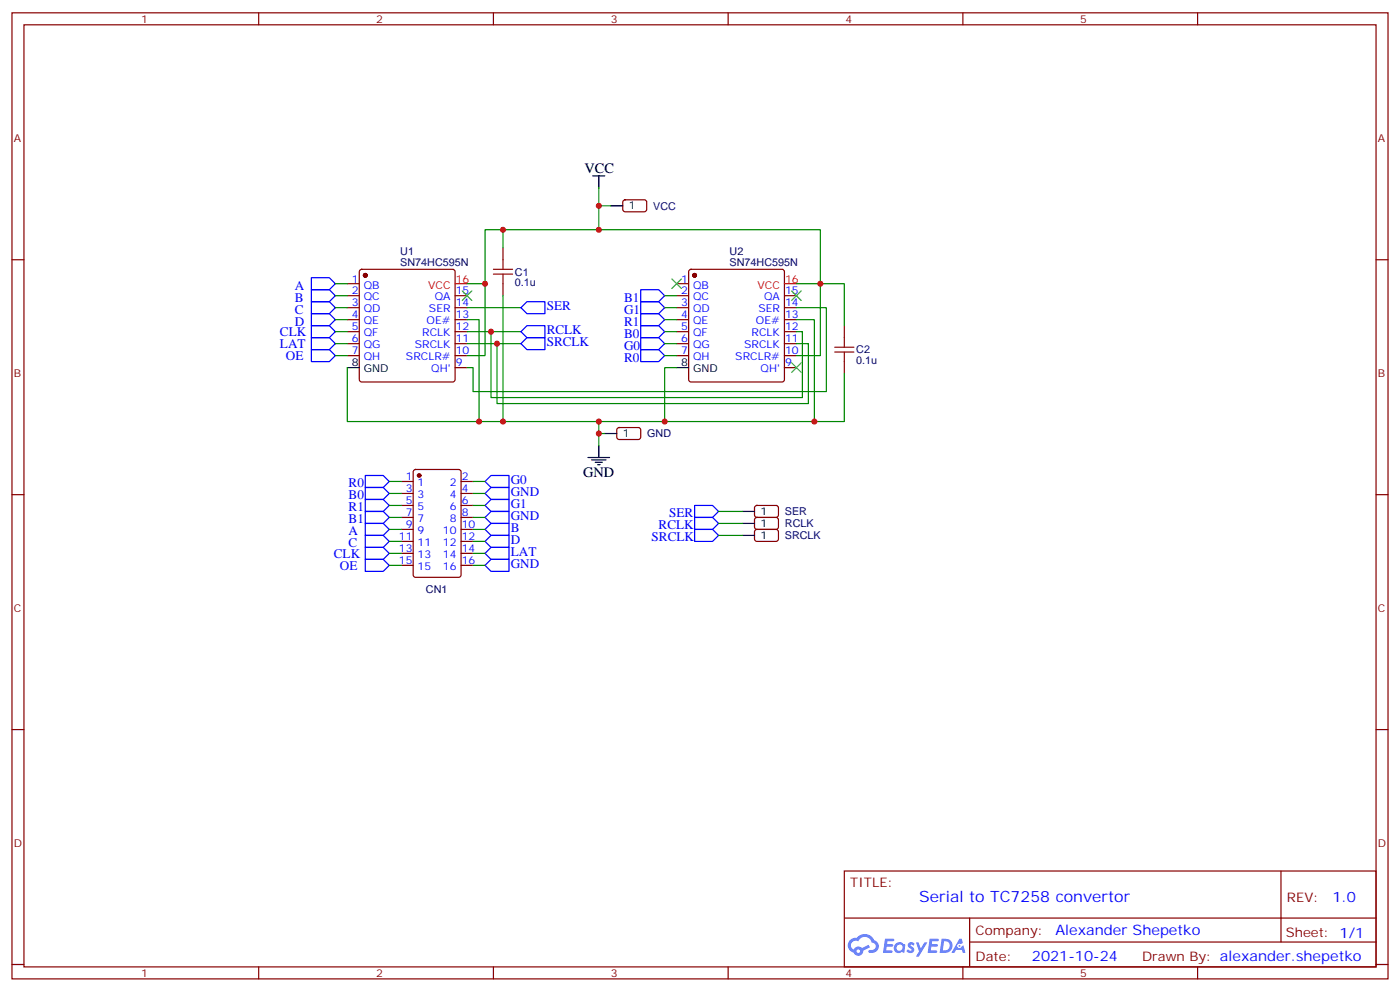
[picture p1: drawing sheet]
<svg xmlns="http://www.w3.org/2000/svg" width="412mm" height="292mm" viewBox="0 0 412 292" stroke-linecap="round" stroke-linejoin="round" font-family="sans-serif">
<g fill="none" stroke="#870000" stroke-width=".35">
<path d="M3.5 3.8h405.4v284.3h-405.4zM7.1 7.3h398.2v277.3h-398.2zM76.2 3.8v3.5M145.3 3.8v3.5M214.5 3.8v3.5M283.6 3.8v3.5M352.8 3.8v3.5M3.5 76.4h3.6M405.3 76.4h3.6M3.5 145.6h3.6M405.3 145.6h3.6M3.5 214.7h3.6"/>
<path d="M405.3 214.7h3.6M248.7 256.4h156.6v28.2h-156.6zM377.3 256.4v20.9M248.7 270.2h156.5M285.6 277.3h119.6M285.6 270.2v14.1M3.5 283.9h3.6M76.2 284.6v3.5M145.3 284.6v3.5M214.5 284.6v3.5M283.6 284.6v3.5M352.8 284.6v3.5"/>
<path d="M405.3 283.9h3.6"/>
</g>
<g fill="#5487ff">
<path d="M267.7 277.5a1.22 1.22 0 0 1 1.7 .3l-.4 .6a.47 .47 0 0 0-.3-.4 .47 .47 0 0 0-.5 .2l.1 .2a1.14 1.14 0 0 1 .8 1.7 1.14 1.14 0 0 1-1.9 0l-.2-.2 .5-.5 .7 .4a.29 .29 0 0 0 .3-.2 .29 .29 0 0 0-.2-.4 1.04 1.04 0 0 1-.6-1.7z"/>
<path d="M260.7 276.3h2.4l.3 .2-.2 .5h-1.8l-.1 .9h1.5l.3 .4-.3 .3h-1.6l-.2 1.1 1.7 .1 .2 .3-.2 .3h-2.6z"/>
<path d="M273.8 276.3h2.4l.3 .2-.1 .5h-1.8l-.2 .9h1.6l.3 .4-.4 .3h-1.6l-.1 1.1 1.7 .1 .2 .3-.2 .3h-2.6z"/>
<path d="M282.6 276.3h.7l.3 1.2-.6 .4a.69 .69 0 0 0-1 .2 .69 .69 0 0 0 .4 1 .69 .69 0 0 0 .9-.6l.5-.3 .6 2.2h-.8l-.2-.8h-1.8l-.5 .8h-.8z"/>
<path d="M269.8 277.4h.8l.6 1.8 1.1-1.8h.9l-2.6 4.2h-.8l.9-1.6z"/>
<path d="M277.4 276.3l-.6 4.1h1.3a2.11 2.11 0 0 0 2.5-2.1 2.11 2.11 0 0 0-2.5-2zM278.1 277a1.39 1.39 0 0 1 1.7 1.4 1.39 1.39 0 0 1-1.8 1.3h-.3z"/>
<path d="M263.7 277.9a1.54 1.54 0 0 0-.1 2.2 1.54 1.54 0 0 0 2.2 .1l.6 .2 .3-2.3-.2-.2h-.4a1.49 1.49 0 0 0-2.4 0zM264 278.9a.94 .94 0 0 1 1.8 0 .94 .94 0 0 1-1.8 0z"/>
<path d="M250.4 276.7a2.18 2.18 0 0 0 1.1 3.7 1.44 1.44 0 0 0 1.6 .9 1.44 1.44 0 0 0 1.2-1.5l2-1-.5-.7-1.9 .9a1.47 1.47 0 0 0-2.4 .5 1.39 1.39 0 0 1-.7-2 1.39 1.39 0 0 1 2-.4 2.12 2.12 0 0 1 2.2-1.3 2.12 2.12 0 0 1 1.9 1.7 1.14 1.14 0 0 1 1.1 1.4 1.14 1.14 0 0 1-1.7 .7 .43 .43 0 0 0-.5 .4 .43 .43 0 0 0 .4 .5 1.98 1.98 0 0 0 2.5-1.3 1.98 1.98 0 0 0-1.2-2.5 3.1 3.1 0 0 0-5.3-.7l-.9 .1zM252.3 280a.55 .55 0 0 1 1.1 0 .55 .55 0 0 1-1.1 0z"/>
<circle cx="282.6" cy="278.4" r=".26"/>
</g>
<g fill="#870000" stroke="#870000" stroke-width=".35">
<circle cx="107.6" cy="81" r=".53"/>
<circle cx="204.6" cy="81" r=".53"/>
<circle cx="123.5" cy="139.9" r=".53"/>
</g>
<g fill="none" stroke="#870000" stroke-width=".35">
<path d="M183.7 59l.4-.2 6 .1 .4 .6-.1 2.4-.6 .4h-5.9l-.5-.7v-2.1zM106.1 79.5l.4-.2h26.8l.5 .2 .3 .5v31.7l-.3 .5-.5 .2h-26.8l-.5-.2-.2-.5v-31.7zM148.2 72.9v3.5M203.1 79.5l.5-.2h26.8l.5 .2 .2 .5v31.7l-.3 .5-.4 .2h-26.8l-.5-.2-.3-.5v-31.7zM102.3 83.5h3.5M102.3 87h3.5M102.3 90.6h3.5M102.3 94.1h3.5M102.3 97.6h3.5M134.1 87h3.5M134.1 90.6h3.5M134.1 94.1h3.5"/>
<path d="M134.1 97.6h3.5M148.2 83.5v3.5M199.3 83.5h3.5M199.3 87h3.5M199.3 90.6h3.5M199.3 94.1h3.5M199.3 97.6h3.5M231.1 87h3.5M231.1 90.6h3.5M231.1 94.1h3.5M231.1 97.6h3.5M248.7 95.8v3.6"/>
<path d="M102.3 101.1h3.5M102.3 104.7h3.5M134.1 101.1h3.5M134.1 104.7h3.5M134.1 108.2h3.5M199.3 101.1h3.5M199.3 104.7h3.5M231.1 101.1h3.5M231.1 104.7h3.5M231.1 108.2h3.5M248.7 106.4v3.6M121.9 138.4l.5-.2h12.7l.7 .4v30.6l-.4 .7h-13l-.6-.4-.1-30.6z"/>
<path d="M181.9 126l.5-.2 5.9 .1 .4 .6v2.4l-.7 .5-5.9-.1-.4-.6v-2.2zM118.2 141.7h3.5M118.2 145.2h3.5M118.2 148.8h3.5M118.2 159.3h3.5M118.2 152.3h3.5M118.2 155.8h3.5M135.8 141.7h3.5M135.8 145.2h3.5M135.8 148.8h3.5M135.8 159.3h3.5M135.8 152.3h3.5"/>
<path d="M135.8 155.8h3.5M222.5 149l.5-.2h5.9l.4 .7-.1 2.4-.6 .4-5.9-.1-.5-.6v-2.1zM222.5 152.5l.5-.2h5.9l.4 .7-.1 2.4-.6 .4h-5.9l-.5-.7v-2.1zM222.5 156l.5-.2 5.9 .1 .4 .6-.1 2.4-.6 .4h-5.9l-.5-.7v-2.1zM118.2 166.4h3.5M118.2 162.9h3.5M135.8 166.4h3.5M135.8 162.9h3.5"/>
</g>
<g fill="none" stroke="#000" stroke-width=".35">
<path d="M174.6 51.8h3.6M176.4 51.8v3.5M179.9 60.6h3.5M102.3 108.2h3.5M199.3 108.2h3.5M173.2 134.7h6.4M174.3 135.4h4.2M175.3 136.1h2.1M176 136.8h.7M176.4 131.1v3.6M178.2 127.6h3.5M218.7 150.5h3.5"/>
<path d="M218.7 154.1h3.5M218.7 157.6h3.5"/>
</g>
<path d="M134.1 83.5h3.5M231.1 83.5h3.5" fill="none" stroke="#f00" stroke-width=".35"/>
<g fill="none" stroke="#008700" stroke-width=".35">
<path d="M176.4 55.3v12.3h-33.5v15.9h-5.3M148.2 67.6v5.3M176.4 67.6h65.3v15.9h7v12.3M176.4 60.6h3.5M98.8 90.6h3.5M98.8 97.6h3.5M98.8 94.1h3.5M98.8 87h3.5M98.8 83.5h3.5M137.6 94.1h3.5v30h98.8v-30h-5.3M137.6 90.6h15.9M137.6 97.6h15.9"/>
<path d="M142.9 83.5v21.2h-5.3M144.6 97.6v19.4h91.8v-19.4h-1.8M148.2 87v37.1M195.8 90.6h3.5M195.8 97.6h3.5M195.8 94.1h3.5M195.8 87h3.5M234.6 83.5h7.1v21.2h-7.1M234.6 90.6h8.8v24.7h-104.1v-7.1h-1.7M98.8 101.1h3.5M98.8 104.7h3.5M102.3 108.2v15.9h38.8"/>
<path d="M137.6 101.1h15.9M146.4 101.1v17.7h91.7v-17.7h-3.5M195.8 101.1h3.5M195.8 104.7h3.5M199.3 108.2h-3.5v15.9M248.7 110v14.1h-8.8M176.4 124.1v7M176.4 127.6h1.8M114.7 141.7h3.5M114.7 145.2h3.5M114.7 152.3h3.5M114.7 148.8h3.5"/>
<path d="M114.7 155.8h3.5M114.7 159.3h3.5M139.3 141.7h3.6M139.3 145.2h3.6M139.3 152.3h3.6M139.3 148.8h3.6M139.3 155.8h3.6M139.3 159.3h3.6M211.7 150.5h7M211.7 154.1h7M211.7 157.6h7M114.7 166.4h3.5"/>
<path d="M114.7 162.9h3.5M139.3 166.4h3.6M139.3 162.9h3.6"/>
</g>
<path d="M136.2 85.6l2.8 2.8M139 85.6l-2.8 2.8M197.9 82.1l2.8 2.8M200.7 82.1l-2.8 2.8M233.2 85.6l2.8 2.8M236 85.6l-2.8 2.8M233.2 106.8l2.8 2.8M236 106.8l-2.8 2.8" fill="none" stroke="#3c3" stroke-width=".35"/>
<path d="M145.3 79.3h5.7M148.2 76.4v2.9M145.3 80.7h5.7M148.2 80.7v2.8M248.7 99.4v2.8M245.9 103.6h5.6M245.9 102.2h5.6M248.7 103.6v2.8" fill="none" stroke="#a10000" stroke-width=".35"/>
<g fill="none" stroke="#00f" stroke-width=".35">
<path d="M91.7 81.7h5.3l1.8 1.8-1.8 1.8h-5.3zM91.7 85.3h5.3l1.8 1.7-1.8 1.8h-5.3zM91.7 88.8h5.3l1.8 1.8-1.8 1.7h-5.3zM91.7 92.3h5.3l1.8 1.8-1.8 1.7h-5.3zM91.7 95.8h5.3l1.8 1.8-1.8 1.8h-5.3zM91.7 99.4h5.3l1.8 1.7-1.8 1.8h-5.3zM153.5 90.6l1.7-1.8h5.3v3.5h-5.3zM155.2 95.8h5.3v3.6h-5.3l-1.7-1.8zM188.7 99.4h5.3l1.8 1.7-1.8 1.8h-5.3zM188.7 95.8h5.3l1.8 1.8-1.8 1.8h-5.3zM188.7 85.3h5.3l1.8 1.7-1.8 1.8h-5.3zM188.7 88.8h5.3l1.8 1.8-1.8 1.7h-5.3z"/>
<path d="M188.7 92.3h5.3l1.8 1.8-1.8 1.7h-5.3zM91.7 102.9h5.3l1.8 1.8-1.8 1.7h-5.3zM153.5 101.1l1.7-1.7h5.3v3.5h-5.3zM188.7 102.9h5.3l1.8 1.8-1.8 1.7h-5.3zM107.6 139.9h5.3l1.8 1.8-1.8 1.8h-5.3zM107.6 143.5h5.3l1.8 1.7-1.8 1.8h-5.3zM107.6 147h5.3l1.8 1.8-1.8 1.7h-5.3zM107.6 150.5h5.3l1.8 1.8-1.8 1.8h-5.3zM107.6 154.1h5.3l1.8 1.7-1.8 1.8h-5.3zM107.6 157.6h5.3l1.8 1.7-1.8 1.8h-5.3zM142.9 141.7l1.7-1.8h5.3v3.6h-5.3zM142.9 145.2l1.7-1.7h5.3v3.5h-5.3z"/>
<path d="M142.9 152.3l1.7-1.8h5.3v3.6h-5.3zM142.9 148.8l1.7-1.8h5.3v3.5h-5.3zM142.9 155.8l1.7-1.7h5.3v3.5h-5.3zM142.9 159.3l1.7-1.7h5.3v3.5h-5.3zM204.6 148.8h5.3l1.8 1.7-1.8 1.8h-5.3zM204.6 152.3h5.3l1.8 1.8-1.8 1.7h-5.3zM204.6 155.8h5.3l1.8 1.8-1.8 1.7h-5.3zM107.6 161.1h5.3l1.8 1.8-1.8 1.7h-5.3zM107.6 164.6h5.3l1.8 1.8-1.8 1.8h-5.3zM142.9 166.4l1.7-1.8h5.3v3.6h-5.3zM142.9 162.9l1.7-1.8h5.3v3.5h-5.3z"/>
</g>
<g fill="#c00">
<circle cx="142.9" cy="83.5" r=".88"/>
<circle cx="176.4" cy="124.1" r=".88"/>
<circle cx="141.1" cy="124.1" r=".88"/>
<circle cx="144.6" cy="97.6" r=".88"/>
<circle cx="146.4" cy="101.1" r=".88"/>
<circle cx="195.8" cy="124.1" r=".88"/>
<circle cx="176.4" cy="60.6" r=".88"/>
<circle cx="176.4" cy="127.6" r=".88"/>
<circle cx="148.2" cy="124.1" r=".88"/>
<circle cx="148.2" cy="67.6" r=".88"/>
<circle cx="241.7" cy="83.5" r=".88"/>
<circle cx="239.9" cy="124.1" r=".88"/>
<circle cx="176.4" cy="67.6" r=".88"/>
</g>
<text font-size="4.6" fill="#00f" x="270.8" y="265.4">Serial to TC7258 convertor</text>
<g font-size="4.2">
<text x="172.2" y="51">VCC</text>
<text x="171.8" y="140.3">GND</text>
</g>
<g font-size="4.2" fill="#00f">
<text x="392.5" y="265.6">1.0</text>
<text x="310.9" y="275.2">Alexander Shepetko</text>
<text x="304" y="283">2021-10-24</text>
</g>
<g font-size="3.9" fill="#00f">
<text x="86.8" y="85.3">A</text>
<text x="86.8" y="88.8">B</text>
<text x="183.8" y="88.8">B1</text>
<text x="86.8" y="92.3">C</text>
<text x="86.8" y="95.8">D</text>
<text x="161" y="91.4">SER</text>
<text x="183.8" y="92.3">G1</text>
<text x="183.8" y="95.9">R1</text>
<text x="82.5" y="98.9">CLK</text>
<text x="161" y="98.4">RCLK</text>
<text x="161" y="102">SRCLK</text>
<text x="183.8" y="99.4">B0</text>
<text x="82.5" y="102.4">LAT</text>
<text x="84.2" y="105.9">OE</text>
<text x="183.8" y="106.5">R0</text>
<text x="183.8" y="102.9">G0</text>
<text x="102.7" y="143.5">R0</text>
<text x="150.5" y="142.5">G0</text>
<text x="102.7" y="147">B0</text>
<text x="150.5" y="146.1">GND</text>
<text x="150.5" y="149.6">G1</text>
<text x="102.7" y="150.5">R1</text>
<text x="102.7" y="154.1">B1</text>
<text x="150.5" y="153.1">GND</text>
<text x="194" y="155.8">RCLK</text>
<text x="197.1" y="152.3">SER</text>
<text x="102.7" y="157.6">A</text>
<text x="102.7" y="161.1">C</text>
<text x="150.5" y="156.6">B</text>
<text x="150.5" y="160.2">D</text>
<text x="191.9" y="159.3">SRCLK</text>
<text x="98.3" y="164.1">CLK</text>
<text x="100.1" y="167.7">OE</text>
<text x="150.5" y="167.2">GND</text>
<text x="150.5" y="163.7">LAT</text>
</g>
<g font-size="3.9" fill="#800">
<text x="250.5" y="260.9">TITLE:</text>
<text x="379.1" y="265.6">REV:</text>
<text x="287.4" y="275.1">Company:</text>
<text x="378.7" y="275.8">Sheet: 1/1</text>
<text x="287.4" y="282.8">Date:</text>
<text x="336.4" y="282.9">Drawn By: alexander.shepetko</text>
</g>
<g font-size="3.2" fill="#800">
<text x="41.6" y="6.8">1</text>
<text x="110.8" y="6.8">2</text>
<text x="179.9" y="6.8">3</text>
<text x="249.1" y="6.8">4</text>
<text x="318.2" y="6.8">5</text>
<text x="4.1" y="41.9">A</text>
<text x="405.9" y="41.9">A</text>
<text x="4.1" y="111">B</text>
<text x="405.9" y="111">B</text>
<text x="4.1" y="180.2">C</text>
<text x="405.9" y="180.2">C</text>
<text x="4.1" y="249.3">D</text>
<text x="405.9" y="249.3">D</text>
<text x="41.6" y="287.6">1</text>
<text x="110.8" y="287.6">2</text>
<text x="179.9" y="287.6">3</text>
<text x="249.1" y="287.6">4</text>
<text x="318.2" y="287.6">5</text>
</g>
<g font-size="3.2">
<text x="185.2" y="61.6">1</text>
<text x="103.6" y="107.8">8</text>
<text x="200.7" y="107.8">8</text>
<text x="107.1" y="109.6">GND</text>
<text x="204.2" y="109.6">GND</text>
<text x="183.4" y="128.7">1</text>
<text x="224" y="151.6">1</text>
<text x="224" y="155.1">1</text>
<text x="224" y="158.6">1</text>
</g>
<g font-size="3.2" fill="#000080">
<text x="192.4" y="61.7">VCC</text>
<text x="117.9" y="75.2">U1</text>
<text x="214.9" y="75.2">U2</text>
<text x="117.9" y="78.2">SN74HC595N</text>
<text x="151.7" y="81.1">C1</text>
<text x="214.9" y="78.2">SN74HC595N</text>
<text x="151.7" y="84.3">0.1u</text>
<text x="252.2" y="107.2">0.1u</text>
<text x="252.2" y="104">C2</text>
<text x="190.6" y="128.7">GND</text>
<text x="231.2" y="151.7">SER</text>
<text x="231.2" y="155.2">RCLK</text>
<text x="231.2" y="158.7">SRCLK</text>
<text x="125.5" y="174.6">CN1</text>
</g>
<g font-size="3.2" fill="#00f">
<text x="103.6" y="83.1">1</text>
<text x="200.7" y="83.1">1</text>
<text x="103.6" y="86.7">2</text>
<text x="107.1" y="84.9">QB</text>
<text x="107.1" y="88.4">QC</text>
<text x="128.1" y="88.4">QA</text>
<text x="134.2" y="86.7">15</text>
<text x="200.7" y="86.7">2</text>
<text x="204.2" y="84.9">QB</text>
<text x="204.2" y="88.4">QC</text>
<text x="225.1" y="88.4">QA</text>
<text x="231.2" y="86.7">15</text>
<text x="103.6" y="90.2">3</text>
<text x="103.6" y="93.7">4</text>
<text x="107.1" y="92">QD</text>
<text x="107.1" y="95.5">QE</text>
<text x="125.6" y="95.5">OE#</text>
<text x="126.4" y="92">SER</text>
<text x="134.2" y="93.7">13</text>
<text x="134.2" y="90.2">14</text>
<text x="200.7" y="90.2">3</text>
<text x="200.7" y="93.7">4</text>
<text x="204.2" y="92">QD</text>
<text x="204.2" y="95.5">QE</text>
<text x="222.7" y="95.5">OE#</text>
<text x="223.4" y="92">SER</text>
<text x="231.2" y="93.7">13</text>
<text x="231.2" y="90.2">14</text>
<text x="103.6" y="97.3">5</text>
<text x="103.6" y="100.8">6</text>
<text x="107.1" y="99">QF</text>
<text x="124.4" y="99">RCLK</text>
<text x="134.2" y="100.8">11</text>
<text x="134.2" y="97.3">12</text>
<text x="200.7" y="97.3">5</text>
<text x="200.7" y="100.8">6</text>
<text x="204.2" y="99">QF</text>
<text x="221.4" y="99">RCLK</text>
<text x="231.2" y="100.8">11</text>
<text x="231.2" y="97.3">12</text>
<text x="103.6" y="104.3">7</text>
<text x="107.1" y="102.6">QG</text>
<text x="107.1" y="106.1">QH</text>
<text x="119.6" y="106.1">SRCLR#</text>
<text x="122.2" y="102.6">SRCLK</text>
<text x="134.2" y="107.8">9</text>
<text x="134.2" y="104.3">10</text>
<text x="200.7" y="104.3">7</text>
<text x="204.2" y="102.6">QG</text>
<text x="204.2" y="106.1">QH</text>
<text x="216.6" y="106.1">SRCLR#</text>
<text x="219.2" y="102.6">SRCLK</text>
<text x="231.2" y="107.8">9</text>
<text x="231.2" y="104.3">10</text>
<text x="127" y="109.6">QH'</text>
<text x="224" y="109.6">QH'</text>
<text x="119.5" y="141.4">1</text>
<text x="123" y="143.1">1</text>
<text x="132.5" y="143.1">2</text>
<text x="136" y="141.4">2</text>
<text x="119.5" y="144.9">3</text>
<text x="119.5" y="148.4">5</text>
<text x="123" y="146.6">3</text>
<text x="132.5" y="146.6">4</text>
<text x="136" y="148.4">6</text>
<text x="136" y="144.9">4</text>
<text x="119.5" y="151.9">7</text>
<text x="119.5" y="155.5">9</text>
<text x="123" y="150.2">5</text>
<text x="123" y="153.7">7</text>
<text x="132.5" y="153.7">8</text>
<text x="132.5" y="150.2">6</text>
<text x="136" y="155.5">10</text>
<text x="136" y="151.9">8</text>
<text x="117.5" y="159">11</text>
<text x="123" y="157.2">9</text>
<text x="123" y="160.8">11</text>
<text x="130.5" y="160.8">12</text>
<text x="130.5" y="157.2">10</text>
<text x="136" y="159">12</text>
<text x="117.5" y="162.5">13</text>
<text x="117.5" y="166.1">15</text>
<text x="123" y="164.3">13</text>
<text x="123" y="167.8">15</text>
<text x="130.5" y="167.8">16</text>
<text x="130.5" y="164.3">14</text>
<text x="136" y="166.1">16</text>
<text x="136" y="162.5">14</text>
</g>
<g font-size="3.2" fill="#f00">
<text x="134.2" y="83.1">16</text>
<text x="231.2" y="83.1">16</text>
<text x="126.1" y="84.9">VCC</text>
<text x="223.2" y="84.9">VCC</text>
</g>
</svg>
